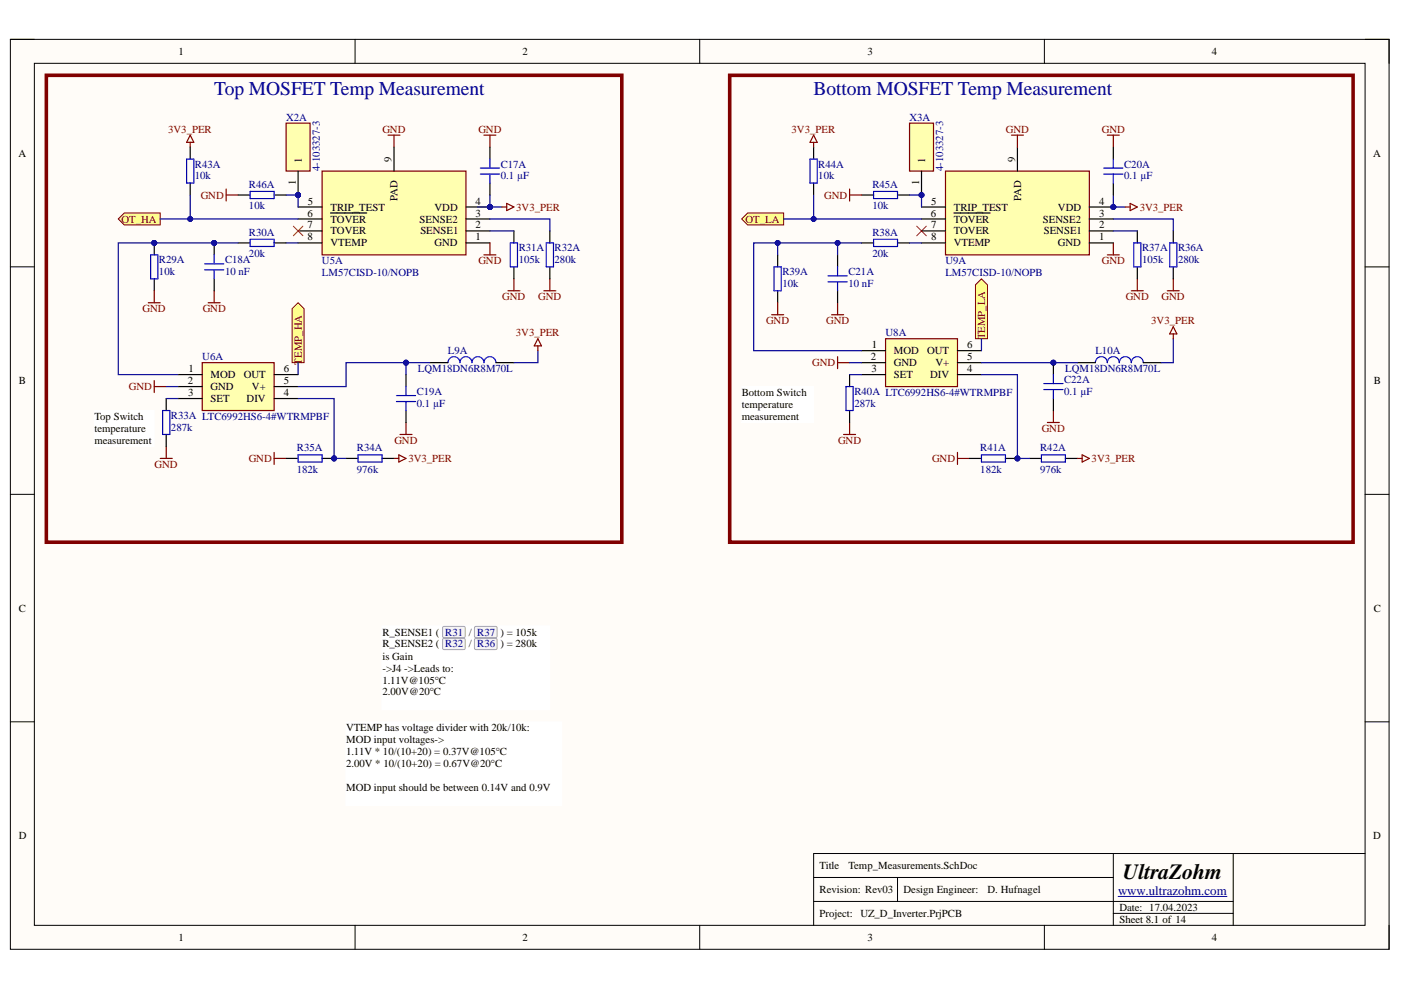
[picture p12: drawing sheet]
<svg xmlns="http://www.w3.org/2000/svg" width="297mm" height="210mm" viewBox="0 0 297 210" stroke-linecap="round" stroke-linejoin="round" font-family="sans-serif">
<path d="M2.2 8.3h292.3v193h-292.3z" fill-rule="evenodd" fill="#fffcf8"/>
<path d="M2.2 8.3h292.3v193h-292.3z" fill="none" stroke="#000" stroke-width=".21"/>
<path d="M7.3 13.4h282.1v182.8h-282.1z" fill-rule="evenodd" fill="#fffcf8"/>
<g fill="none" stroke="#000" stroke-width=".21">
<path d="M2.2 8.3h5.1M7.3 13.4h282.1v182.8h-282.1zM75.3 8.3v5.1M148.4 8.3v5.1M221.4 8.3v5.1M289.4 8.3h5.1v5.1M2.2 56.6h5.1M289.4 56.6h5.1M2.2 104.8h5.1M289.4 104.8h5.1M2.2 153h5.1M289.4 153h5.1"/>
<path d="M75.3 196.2v5.1M148.4 196.2v5.1M172.5 186h63.5M172.5 191.1h89M190.3 186v5.1M221.4 196.2v5.1M236 181v15.2M236 193.7h25.5M261.5 181v15.2M289.4 181h-116.9v15.2M294.5 196.2v5.1"/>
</g>
<path d="M237.1 190.1h23" fill="none" stroke="#000080" stroke-width=".21"/>
<circle cx="103.9" cy="43.9" r=".51" fill="#000080"/>
<circle cx="103.9" cy="43.9" r=".51" fill="none" stroke="#000080" stroke-width=".21"/>
<path d="M68.3 36.3h30.5v17.7h-30.5z" fill-rule="evenodd" fill="#ffffb0"/>
<path d="M68.3 36.3h30.5v17.7h-30.5z" fill="none" stroke="#800000" stroke-width=".25"/>
<path d="M98.8 51.5h5.1M98.8 49h5.1M98.8 46.4h5.1M98.8 43.9h5.1" fill="none" stroke="#000" stroke-width=".25"/>
<circle cx="103.9" cy="43.9" r=".51" fill="#000080"/>
<circle cx="103.9" cy="43.9" r=".51" fill="none" stroke="#000080" stroke-width=".21"/>
<path d="M83.5 31.2v5.1M63.2 51.5h5.1M63.2 49h5.1M63.2 46.4h5.1M63.2 43.9h5.1M70.1 45.2h7.6" fill="none" stroke="#000" stroke-width=".25"/>
<path d="M102.6 54h2.5M103.9 51.5v2.5" fill="none" stroke="#800000" stroke-width=".25"/>
<path d="M42.9 76.9h15.2v10.1h-15.2z" fill-rule="evenodd" fill="#ffffb0"/>
<path d="M48 40.1v2.5M48 41.3h2.5M42.9 76.9h15.2v10.1h-15.2z" fill="none" stroke="#800000" stroke-width=".25"/>
<path d="M37.8 79.4h5.1M58.1 79.4h5.1M37.8 82h5.1M37.8 84.5h5.1M58.1 82h5.1M58.1 84.5h5.1" fill="none" stroke="#000" stroke-width=".25"/>
<path d="M25.1 46.4l1.2-1.2h7.7v2.5h-7.7z" fill-rule="evenodd" fill="#ffff80"/>
<path d="M25.1 46.4l1.2-1.2h7.7v2.5h-7.7z" fill="none" stroke="#800000" stroke-width=".21"/>
<g fill="none" stroke="#800000" stroke-width=".25">
<path d="M102.6 28.7h2.5M103.9 28.7v2.5M109 59.1v2.6M116.6 59.1v2.6M31.4 64.2h2.6M32.7 61.7v2.5M44.1 64.2h2.6M45.4 61.7v2.5M107.7 61.7h2.5M115.3 61.7h2.6M32.7 80.7v2.5M32.7 82h2.5"/>
<path d="M34 97.2h2.5M35.2 94.7v2.5M58.1 97.2h2.6M58.1 95.9v2.6M84.8 92.1h2.6M86.1 89.6v2.5"/>
</g>
<path d="M32.7 59.1v2.6M50.5 51.5h2.5M58.1 51.5h2.6" fill="none" stroke="#000" stroke-width=".25"/>
<path d="M31.9 54v5.1h1.6v-5.1M53 50.7h5.1v1.6h-5.1z" fill="none" stroke="#00f" stroke-width=".25"/>
<path d="M62.2 47.9l2 2.1M64.2 47.9l-2 2.1" fill="none" stroke="#f00" stroke-width=".21"/>
<path d="M20 87h12.7v7.7h-12.7z" fill-rule="evenodd" fill="#fff"/>
<path d="M20 87h12.7v7.7h-12.7z" fill="none" stroke="#fff" stroke-width=".21"/>
<path d="M40.3 31.2v2.5M40.3 38.8v2.5" fill="none" stroke="#000" stroke-width=".25"/>
<path d="M39.6 33.7h1.5v5.1h-1.5z" fill="none" stroke="#00f" stroke-width=".25"/>
<path d="M60.7 26.1h5v10.2h-5z" fill-rule="evenodd" fill="#ffffb0"/>
<path d="M60.7 26.1h5v10.2h-5zM82.3 28.7h2.5M83.5 28.7v2.5" fill="none" stroke="#800000" stroke-width=".25"/>
<path d="M50.5 41.3h2.5M58.1 41.3h2.6M109 49v2.5M109 56.6v2.5M116.6 49v2.5M116.6 56.6v2.5M35.2 84.5v2.5M35.2 92.1v2.6M60.7 97.2h2.5M68.3 97.2h2.5M73.4 97.2h2.5M81 97.2h2.5" fill="none" stroke="#000" stroke-width=".25"/>
<path d="M53 40.6h5.1v1.5h-5.1zM108.2 51.5h1.5v5.1h-1.5zM115.8 51.5h1.5v5.1h-1.5zM34.5 87h1.5v5.1h-1.5zM68.3 96.4h-5.1v1.6h5.1v-.8M75.9 96.4h5.1v1.6h-5.1z" fill="none" stroke="#00f" stroke-width=".25"/>
<path d="M9.8 16h122v99h-122z" fill="none" stroke="#800000" stroke-width=".76"/>
<path d="M61.9 65.5l1.3-1.3 1.3 1.3v11.4h-2.6z" fill-rule="evenodd" fill="#ffff80"/>
<path d="M61.9 65.5l1.3-1.3 1.3 1.3v11.4h-2.6z" fill="none" stroke="#800000" stroke-width=".21"/>
<path d="M43.4 55.9h4M43.4 57.2h4M45.4 54v1.9M45.4 57.2v1.9M95 76.9a1.27 1.27 0 0 1 1.2-1.3 1.27 1.27 0 0 1 1.3 1.3 1.27 1.27 0 0 1 1.3-1.3 1.27 1.27 0 0 1 1.3 1.3 1.27 1.27 0 0 1 1.2-1.3 1.27 1.27 0 0 1 1.3 1.3 1.27 1.27 0 0 1 1.3-1.3 1.27 1.27 0 0 1 1.2 1.3" fill="none" stroke="#00f" stroke-width=".25"/>
<path d="M45.4 59.1v2.6M91.2 76.9h3.8M105.1 76.9h3.9" fill="none" stroke="#000" stroke-width=".25"/>
<path d="M234.8 54h2.5M236 51.5v2.5" fill="none" stroke="#800000" stroke-width=".25"/>
<path d="M187.8 71.8h15.2v10.2h-15.2z" fill-rule="evenodd" fill="#ffffb0"/>
<path d="M187.8 71.8h15.2v10.2h-15.2z" fill="none" stroke="#800000" stroke-width=".25"/>
<path d="M182.7 74.3h5.1M182.7 76.9h5.1M182.7 79.4h5.1M203 74.3h5.1M203 76.9h5.1M203 79.4h5.1" fill="none" stroke="#000" stroke-width=".25"/>
<path d="M157.2 46.4l1.3-1.2h7.6v2.5h-7.6z" fill-rule="evenodd" fill="#ffff80"/>
<path d="M157.2 46.4l1.3-1.2h7.6v2.5h-7.6z" fill="none" stroke="#800000" stroke-width=".21"/>
<path d="M164.9 54v2.6M182.7 51.5h2.5M190.3 51.5h2.5M164.9 61.7v2.5" fill="none" stroke="#000" stroke-width=".25"/>
<path d="M164.1 56.6h1.5v5.1h-1.5zM185.2 50.7h5.1v1.6h-5.1z" fill="none" stroke="#00f" stroke-width=".25"/>
<g fill="none" stroke="#800000" stroke-width=".25">
<path d="M234.8 28.7h2.5M236 28.7v2.5M241.1 59.1v2.6M248.8 59.1v2.6M163.6 66.7h2.5M164.9 64.2v2.5M176.3 66.7h2.6M177.6 64.2v2.5M177.6 75.6v2.6M177.6 76.9h2.5M239.9 61.7h2.5M247.5 61.7h2.5"/>
<path d="M178.9 92.1h2.5M180.1 89.6v2.5M203 95.9v2.6M203 97.2h2.6M222.1 89.6h2.5M223.3 87v2.6"/>
</g>
<path d="M194.4 47.9l2 2.1M196.4 47.9l-2 2.1" fill="none" stroke="#f00" stroke-width=".21"/>
<path d="M200.5 36.3h30.5v17.7h-30.5z" fill-rule="evenodd" fill="#ffffb0"/>
<path d="M200.5 36.3h30.5v17.7h-30.5z" fill="none" stroke="#800000" stroke-width=".25"/>
<path d="M215.7 31.2v5.1M195.4 51.5h5.1M195.4 49h5.1M195.4 46.4h5.1M195.4 43.9h5.1M202.2 45.2h7.7M231 51.5h5M231 49h5M231 46.4h5M231 43.9h5" fill="none" stroke="#000" stroke-width=".25"/>
<path d="M157.2 82h15.3v7.6h-15.3z" fill-rule="evenodd" fill="#fff"/>
<path d="M157.2 82h15.3v7.6h-15.3z" fill="none" stroke="#fff" stroke-width=".21"/>
<path d="M172.5 31.2v2.5M172.5 38.8v2.5" fill="none" stroke="#000" stroke-width=".25"/>
<path d="M171.7 33.7h1.6v5.1h-1.6z" fill="none" stroke="#00f" stroke-width=".25"/>
<path d="M81 132.7h35.6v17.8h-35.6z" fill-rule="evenodd" fill="#fff"/>
<path d="M81 132.7h35.6v17.8h-35.6z" fill="none" stroke="#fff" stroke-width=".21"/>
<path d="M93.9 133l.2-.2 4.4 .1 .1 .2v1.9l-.3 .2-4.3-.1-.2-.2z" fill="#f5f5f5"/>
<path d="M93.9 133l.2-.2 4.4 .1 .1 .2v1.9l-.3 .2-4.3-.1-.2-.2z" fill="none" stroke="#a9a9a9" stroke-width=".21"/>
<path d="M100.6 133l.3-.2 4.4 .1 .1 .2v1.9l-.3 .2-4.4-.1-.1-.2z" fill="#f5f5f5"/>
<path d="M100.6 133l.3-.2 4.4 .1 .1 .2v1.9l-.3 .2-4.4-.1-.1-.2z" fill="none" stroke="#a9a9a9" stroke-width=".21"/>
<path d="M93.9 135.5l.2-.1h4.4l.1 .3v1.9l-.3 .1h-4.3l-.2-.3z" fill="#f5f5f5"/>
<path d="M93.9 135.5l.2-.1h4.4l.1 .3v1.9l-.3 .1h-4.3l-.2-.3z" fill="none" stroke="#a9a9a9" stroke-width=".21"/>
<path d="M100.6 135.5l.3-.1h4.4l.1 .3v1.9l-.3 .1h-4.4l-.1-.3z" fill="#f5f5f5"/>
<path d="M100.6 135.5l.3-.1h4.4l.1 .3v1.9l-.3 .1h-4.4l-.1-.3z" fill="none" stroke="#a9a9a9" stroke-width=".21"/>
<path d="M73.4 153h45.7v17.8h-45.7z" fill-rule="evenodd" fill="#fff"/>
<path d="M73.4 153h45.7v17.8h-45.7z" fill="none" stroke="#fff" stroke-width=".21"/>
<path d="M192.8 26.1h5.1v10.2h-5.1z" fill-rule="evenodd" fill="#ffffb0"/>
<path d="M192.8 26.1h5.1v10.2h-5.1zM180.1 40.1v2.5M180.1 41.3h2.6" fill="none" stroke="#800000" stroke-width=".25"/>
<path d="M182.7 41.3h2.5M190.3 41.3h2.5M241.1 49v2.5M241.1 56.6v2.5M248.8 49v2.5M248.8 56.6v2.5M180.1 79.4v2.6M180.1 87v2.6M218.3 97.2h2.5M225.9 97.2h2.5" fill="none" stroke="#000" stroke-width=".25"/>
<path d="M185.2 40.6h5.1v1.5h-5.1zM240.4 51.5h1.5v5.1h-1.5zM248 51.5h1.5v5.1h-1.5zM179.4 82h1.5v5h-1.5zM220.8 96.4h5.1v1.6h-5.1z" fill="none" stroke="#00f" stroke-width=".25"/>
<circle cx="215.7" cy="97.2" r=".51" fill="#000080"/>
<circle cx="215.7" cy="97.2" r=".51" fill="none" stroke="#000080" stroke-width=".21"/>
<path d="M205.6 97.2h2.5M213.2 97.2h2.5" fill="none" stroke="#000" stroke-width=".25"/>
<circle cx="215.7" cy="97.2" r=".51" fill="#000080"/>
<circle cx="215.7" cy="97.2" r=".51" fill="none" stroke="#000080" stroke-width=".21"/>
<path d="M208.1 96.4h5.1v1.6h-5.1z" fill="none" stroke="#00f" stroke-width=".25"/>
<path d="M154.7 16h132.2v99h-132.2z" fill="none" stroke="#800000" stroke-width=".76"/>
<path d="M214.4 28.7h2.6M215.7 28.7v2.5" fill="none" stroke="#800000" stroke-width=".25"/>
<path d="M206.8 60.4l1.3-1.3 1.3 1.3v11.4h-2.6z" fill-rule="evenodd" fill="#ffff80"/>
<path d="M206.8 60.4l1.3-1.3 1.3 1.3v11.4h-2.6z" fill="none" stroke="#800000" stroke-width=".21"/>
<path d="M175.6 58.5h4M175.6 59.8h4M177.6 56.6v1.9M177.6 59.8v1.9M232.2 76.9a1.27 1.27 0 0 1 1.3-1.3 1.27 1.27 0 0 1 1.3 1.3 1.27 1.27 0 0 1 1.2-1.3 1.27 1.27 0 0 1 1.3 1.3 1.27 1.27 0 0 1 1.3-1.3 1.27 1.27 0 0 1 1.3 1.3 1.27 1.27 0 0 1 1.2-1.3 1.27 1.27 0 0 1 1.3 1.3" fill="none" stroke="#00f" stroke-width=".25"/>
<path d="M177.6 54v2.6M177.6 61.7v2.5M228.4 76.9h3.8M242.4 76.9h3.8" fill="none" stroke="#000" stroke-width=".25"/>
<path d="M40.3 41.3v5.1M103.9 46.4h12.7v2.6M103.9 49h5.1M63.2 76.9v2.5M35.2 82h2.6M35.2 84.5h2.6M63.2 84.5h7.6v12.7h2.6" fill="none" stroke="#000080" stroke-width=".25"/>
<circle cx="40.3" cy="46.4" r=".51" fill="#000080"/>
<circle cx="40.3" cy="46.4" r=".51" fill="none" stroke="#000080" stroke-width=".21"/>
<path d="M60.7 51.5h2.5M63.2 41.3v2.6M101.3 43.9h2.6" fill="none" stroke="#000080" stroke-width=".25"/>
<circle cx="103.9" cy="43.9" r=".51" fill="#000080"/>
<circle cx="103.9" cy="43.9" r=".51" fill="none" stroke="#000080" stroke-width=".21"/>
<path d="M103.9 43.9h2.5" fill="none" stroke="#000080" stroke-width=".25"/>
<circle cx="103.9" cy="43.9" r=".51" fill="#000080"/>
<circle cx="103.9" cy="43.9" r=".51" fill="none" stroke="#000080" stroke-width=".21"/>
<path d="M103.9 41.3v2.6" fill="none" stroke="#000080" stroke-width=".25"/>
<circle cx="103.9" cy="43.9" r=".51" fill="#000080"/>
<circle cx="103.9" cy="43.9" r=".51" fill="none" stroke="#000080" stroke-width=".21"/>
<path d="M86.1 76.9h5.1M114 74.3v2.6h-5" fill="none" stroke="#000080" stroke-width=".25"/>
<circle cx="86.1" cy="76.9" r=".51" fill="#000080"/>
<circle cx="86.1" cy="76.9" r=".51" fill="none" stroke="#000080" stroke-width=".21"/>
<path d="M86.1 76.9h-12.7v5.1h-10.2" fill="none" stroke="#000080" stroke-width=".25"/>
<circle cx="86.1" cy="76.9" r=".51" fill="#000080"/>
<circle cx="86.1" cy="76.9" r=".51" fill="none" stroke="#000080" stroke-width=".21"/>
<path d="M50.5 51.5h-25.4v27.9h12.7M86.1 76.9v2.5" fill="none" stroke="#000080" stroke-width=".25"/>
<circle cx="86.1" cy="76.9" r=".51" fill="#000080"/>
<circle cx="86.1" cy="76.9" r=".51" fill="none" stroke="#000080" stroke-width=".21"/>
<path d="M236 46.4h12.8v2.6M236 49h5.1M180.1 79.4h2.6M180.1 76.9h2.6M208.1 79.4h7.6v17.8h2.6M208.1 71.8v2.5" fill="none" stroke="#000080" stroke-width=".25"/>
<circle cx="215.7" cy="97.2" r=".51" fill="#000080"/>
<circle cx="215.7" cy="97.2" r=".51" fill="none" stroke="#000080" stroke-width=".21"/>
<path d="M164.9 51.5v2.5" fill="none" stroke="#000080" stroke-width=".25"/>
<circle cx="164.9" cy="51.5" r=".51" fill="#000080"/>
<circle cx="164.9" cy="51.5" r=".51" fill="none" stroke="#000080" stroke-width=".21"/>
<path d="M177.6 51.5v2.5" fill="none" stroke="#000080" stroke-width=".25"/>
<circle cx="177.6" cy="51.5" r=".51" fill="#000080"/>
<circle cx="177.6" cy="51.5" r=".51" fill="none" stroke="#000080" stroke-width=".21"/>
<path d="M172.5 41.3v5.1M192.8 41.3h2.6v2.6M192.8 51.5h2.6" fill="none" stroke="#000080" stroke-width=".25"/>
<circle cx="172.5" cy="46.4" r=".51" fill="#000080"/>
<circle cx="172.5" cy="46.4" r=".51" fill="none" stroke="#000080" stroke-width=".21"/>
<path d="M34 46.4h29.2M236 41.3v2.6h2.6M208.1 76.9h20.3M248.8 71.8v5.1h-2.6" fill="none" stroke="#000080" stroke-width=".25"/>
<circle cx="40.3" cy="46.4" r=".51" fill="#000080"/>
<circle cx="40.3" cy="46.4" r=".51" fill="none" stroke="#000080" stroke-width=".21"/>
<path d="M182.7 51.5h-22.9v22.8h22.9" fill="none" stroke="#000080" stroke-width=".25"/>
<circle cx="177.6" cy="51.5" r=".51" fill="#000080"/>
<circle cx="177.6" cy="51.5" r=".51" fill="none" stroke="#000080" stroke-width=".21"/>
<circle cx="164.9" cy="51.5" r=".51" fill="#000080"/>
<circle cx="164.9" cy="51.5" r=".51" fill="none" stroke="#000080" stroke-width=".21"/>
<path d="M166.2 46.4h29.2" fill="none" stroke="#000080" stroke-width=".25"/>
<circle cx="172.5" cy="46.4" r=".51" fill="#000080"/>
<circle cx="172.5" cy="46.4" r=".51" fill="none" stroke="#000080" stroke-width=".21"/>
<g fill="none" stroke="#800000" stroke-width=".25">
<path d="M40.3 28.7l.8 1.5h-1.5zM40.3 30.2v1M172.5 28.7l-.8 1.5h1.6l-.8-1.5M172.5 30.2v1M106.4 43.9h1M107.4 43.1l1.6 .8-1.6 .7zM238.6 43.9h1M239.6 43.1l1.5 .8-1.5 .8zM114 71.8l.8 1.5h-1.5zM114 73.3v1M248.8 69.3l.7 1.5h-1.5zM248.8 70.8v1"/>
<path d="M83.5 97.2h1.1M84.6 96.4l1.5 .8-1.5 .8zM228.4 97.2h1M229.4 96.4l1.6 .8-1.6 .8z"/>
</g>
<path d="M103.9 31.2v2.5M103.9 38.8v2.5M236 31.2v2.5M236 38.8v2.5M86.1 79.4v2.6M86.1 87v2.6M223.3 84.5v2.5" fill="none" stroke="#000" stroke-width=".25"/>
<g fill="none" stroke="#00f" stroke-width=".25">
<path d="M101.8 35.6h4.1M101.8 36.9h4.1M103.9 33.7v1.9M103.9 36.9v1.9M234 35.6h4.1M234 36.9h4.1M236 33.7v1.9M236 36.9v1.9M223.3 79.4v1.9M84 83.9h4.1M84 85.1h4.1M86.1 82v1.9"/>
<path d="M86.1 85.1v1.9M221.3 81.3h4.1M221.3 82.6h4.1M223.3 82.6v1.9"/>
</g>
<g font-size="6" fill="#000080">
<text x="62.4" y="39.8">PIX2A01</text>
<text x="194.7" y="39.8">PIX3A01</text>
</g>
<text font-size="4.6" x="238.1" y="186.3">UltraZohm</text>
<g font-size="4.1" fill="#000080">
<text x="45.4" y="20.1">Top MOSFET Temp Measurement</text>
<text x="172.5" y="20.1">Bottom MOSFET Temp Measurement</text>
</g>
<text font-size="3.9" fill="#000080" x="222.6" y="78.9">PIC22A02</text>
<g font-size="3.5" fill="#000080">
<text x="32.1" y="53.2">PIR29A01</text>
<text x="44.8" y="53.2">PIC18A02</text>
</g>
<text font-size="2.7" fill="#000080" x="237.1" y="189.7">www.ultrazohm.com</text>
<g font-size="2.3">
<text x="37.9" y="11.7">1</text>
<text x="110.8" y="11.7">2</text>
<text x="183.9" y="11.7">3</text>
<text x="256.9" y="11.7">4</text>
<text x="3.9" y="33.2">A</text>
<text x="64" y="34.5" transform="rotate(-90 64 34.5)">1</text>
<text x="83" y="34.3" transform="rotate(-90 83 34.3)">9</text>
<text x="196.1" y="34.5" transform="rotate(-90 196.1 34.5)">1</text>
<text x="215.2" y="34.3" transform="rotate(-90 215.2 34.3)">9</text>
<text x="291.1" y="33.2">A</text>
<text x="62.7" y="39.2" transform="rotate(-90 62.7 39.2)">1</text>
<text x="194.9" y="39.2" transform="rotate(-90 194.9 39.2)">1</text>
<text x="65.2" y="45.9">6</text>
<text x="65.3" y="43.4">5</text>
<text x="70.1" y="47.2">TOVER</text>
<text x="70.1" y="44.6">TRIP_TEST</text>
<text x="84.3" y="42.5" transform="rotate(-90 84.3 42.5)">PAD</text>
<text x="88.9" y="47.2">SENSE2</text>
<text x="92.1" y="44.6">VDD</text>
<text x="100.8" y="45.9">3</text>
<text x="100.8" y="43.4">4</text>
<text x="197.4" y="45.9">6</text>
<text x="197.4" y="43.4">5</text>
<text x="202.2" y="47.2">TOVER</text>
<text x="202.2" y="44.6">TRIP_TEST</text>
<text x="216.5" y="42.5" transform="rotate(-90 216.5 42.5)">PAD</text>
<text x="221.1" y="47.2">SENSE2</text>
<text x="224.3" y="44.6">VDD</text>
<text x="233" y="45.9">3</text>
<text x="233" y="43.4">4</text>
<text x="65.2" y="51">8</text>
<text x="65.2" y="48.4">7</text>
<text x="70.1" y="52.2">VTEMP</text>
<text x="70.1" y="49.7">TOVER</text>
<text x="89.1" y="49.7">SENSE1</text>
<text x="92.1" y="52.2">GND</text>
<text x="100.8" y="51">1</text>
<text x="100.8" y="48.4">2</text>
<text x="197.4" y="51">8</text>
<text x="197.4" y="48.4">7</text>
<text x="202.2" y="52.2">VTEMP</text>
<text x="202.2" y="49.7">TOVER</text>
<text x="221.3" y="49.7">SENSE1</text>
<text x="224.3" y="52.2">GND</text>
<text x="233" y="51">1</text>
<text x="233" y="48.4">2</text>
<text x="184.7" y="76.4">2</text>
<text x="184.8" y="73.8">1</text>
<text x="189.5" y="75.1">MOD</text>
<text x="189.5" y="77.6">GND</text>
<text x="196.6" y="75.1">OUT</text>
<text x="198.3" y="77.6">V+</text>
<text x="205.1" y="73.8">6</text>
<text x="205.1" y="76.4">5</text>
<text x="4" y="81.4">B</text>
<text x="39.8" y="81.4">2</text>
<text x="39.9" y="84">3</text>
<text x="40" y="78.9">1</text>
<text x="44.7" y="80.2">MOD</text>
<text x="44.7" y="82.7">GND</text>
<text x="51.7" y="80.2">OUT</text>
<text x="53.4" y="82.7">V+</text>
<text x="60.1" y="78.9">6</text>
<text x="60.1" y="81.4">5</text>
<text x="60.1" y="84">4</text>
<text x="157.3" y="84">Bottom Switch</text>
<text x="184.8" y="78.9">3</text>
<text x="189.5" y="80.2">SET</text>
<text x="197.2" y="80.2">DIV</text>
<text x="205.1" y="78.9">4</text>
<text x="291.3" y="81.4">B</text>
<text x="20" y="89.1">Top Switch</text>
<text x="44.7" y="85.2">SET</text>
<text x="52.3" y="85.2">DIV</text>
<text x="157.3" y="86.5">temperature</text>
<text x="157.3" y="89.1">measurement</text>
<text x="20" y="91.6">temperature</text>
<text x="20" y="94.1">measurement</text>
<text x="4" y="129.7">C</text>
<text x="291.3" y="129.7">C</text>
<text x="81.1" y="134.7">R_SENSE1 ( R31 / R37 ) = 105k</text>
<text x="81.1" y="137.3">R_SENSE2 ( R32 / R36 ) = 280k</text>
<text x="81.1" y="139.9">is Gain</text>
<text x="81.1" y="142.4">-&gt;J4 -&gt;Leads to:</text>
<text x="81.1" y="144.9">1.11V@105°C</text>
<text x="81.1" y="147.5">2.00V@20°C</text>
<text x="73.4" y="155.1">VTEMP has voltage divider with 20k/10k:</text>
<text x="73.4" y="157.6">MOD input voltages-&gt;</text>
<text x="73.4" y="160.1">1.11V * 10/(10+20) = 0.37V@105°C</text>
<text x="73.4" y="162.7">2.00V * 10/(10+20) = 0.67V@20°C</text>
<text x="73.4" y="167.7">MOD input should be between 0.14V and 0.9V</text>
<text x="4" y="177.9">D</text>
<text x="291.2" y="177.9">D</text>
<text x="173.8" y="184.2">Title</text>
<text x="179.9" y="184.2">Temp_Measurements.SchDoc</text>
<text x="173.8" y="189.3">Revision: Rev03</text>
<text x="191.6" y="189.3">Design Engineer:</text>
<text x="209.4" y="189.3">D. Hufnagel</text>
<text x="173.8" y="194.4">Project: UZ_D_Inverter.PrjPCB</text>
<text x="237.3" y="193.1">Date: 17.04.2023</text>
<text x="237.3" y="195.7">Sheet 8.1 of 14</text>
<text x="37.9" y="199.5">1</text>
<text x="110.8" y="199.5">2</text>
<text x="183.9" y="199.5">3</text>
<text x="256.9" y="199.5">4</text>
</g>
<g font-size="2.3" fill="#800000">
<text x="35.7" y="28.1">3V3_PER</text>
<text x="81.1" y="28.1">GND</text>
<text x="101.4" y="28.1">GND</text>
<text x="167.8" y="28.1">3V3_PER</text>
<text x="213.3" y="28.1">GND</text>
<text x="233.6" y="28.1">GND</text>
<text x="25.8" y="47.2">OT_HA</text>
<text x="42.6" y="42.1">GND</text>
<text x="109.5" y="44.6">3V3_PER</text>
<text x="158.1" y="47.2">OT_LA</text>
<text x="174.7" y="42.1">GND</text>
<text x="241.6" y="44.6">3V3_PER</text>
<text x="101.4" y="56">GND</text>
<text x="233.6" y="56">GND</text>
<text x="106.5" y="63.7">GND</text>
<text x="114.1" y="63.7">GND</text>
<text x="238.7" y="63.7">GND</text>
<text x="246.3" y="63.7">GND</text>
<text x="30.2" y="66.2">GND</text>
<text x="43" y="66.2">GND</text>
<text x="109.4" y="71.3">3V3_PER</text>
<text x="162.4" y="68.8">GND</text>
<text x="175.1" y="68.8">GND</text>
<text x="208.9" y="71.9" transform="rotate(-90 208.9 71.9)">TEMP_LA</text>
<text x="244.1" y="68.8">3V3_PER</text>
<text x="64" y="77.3" transform="rotate(-90 64 77.3)">TEMP_HA</text>
<text x="172.2" y="77.6">GND</text>
<text x="27.3" y="82.7">GND</text>
<text x="83.6" y="94.1">GND</text>
<text x="177.7" y="94.1">GND</text>
<text x="220.9" y="91.6">GND</text>
<text x="32.8" y="99.2">GND</text>
<text x="52.7" y="98">GND</text>
<text x="86.6" y="98">3V3_PER</text>
<text x="197.6" y="98">GND</text>
<text x="231.4" y="98">3V3_PER</text>
</g>
<g font-size="2.3" fill="#000080">
<text x="60.7" y="25.6">X2A</text>
<text x="192.8" y="25.6">X3A</text>
<text x="41.3" y="35.5">R43A</text>
<text x="106.2" y="35.5">C17A</text>
<text x="173.5" y="35.5">R44A</text>
<text x="238.3" y="35.5">C20A</text>
<text x="41.3" y="38.1">10k</text>
<text x="52.8" y="39.8">R46A</text>
<text x="67.8" y="36.3" transform="rotate(-90 67.8 36.3)">4-103327-3</text>
<text x="106.2" y="38.1">0.1 µF</text>
<text x="173.5" y="38.1">10k</text>
<text x="185" y="39.8">R45A</text>
<text x="200" y="36.3" transform="rotate(-90 200 36.3)">4-103327-3</text>
<text x="238.3" y="38.1">0.1 µF</text>
<text x="52.8" y="44.4">10k</text>
<text x="185" y="44.4">10k</text>
<text x="52.8" y="50">R30A</text>
<text x="110" y="53.3">R31A</text>
<text x="117.6" y="53.3">R32A</text>
<text x="185" y="50">R38A</text>
<text x="242.1" y="53.3">R37A</text>
<text x="249.8" y="53.3">R36A</text>
<text x="33.7" y="55.8">R29A</text>
<text x="33.7" y="58.3">10k</text>
<text x="47.7" y="55.8">C18A</text>
<text x="47.7" y="58.3">10 nF</text>
<text x="52.8" y="54.5">20k</text>
<text x="68.3" y="56">U5A</text>
<text x="68.3" y="58.6">LM57CISD-10/NOPB</text>
<text x="110" y="55.8">105k</text>
<text x="117.6" y="55.8">280k</text>
<text x="165.9" y="58.3">R39A</text>
<text x="179.9" y="58.3">C21A</text>
<text x="185" y="54.5">20k</text>
<text x="200.4" y="56">U9A</text>
<text x="200.4" y="58.6">LM57CISD-10/NOPB</text>
<text x="242.1" y="55.8">105k</text>
<text x="249.8" y="55.8">280k</text>
<text x="165.9" y="60.9">10k</text>
<text x="179.9" y="60.9">10 nF</text>
<text x="187.8" y="71.3">U8A</text>
<text x="42.9" y="76.4">U6A</text>
<text x="95" y="75.1">L9A</text>
<text x="232.3" y="75.1">L10A</text>
<text x="88.4" y="83.7">C19A</text>
<text x="88.6" y="78.9">LQM18DN6R8M70L</text>
<text x="181.2" y="83.7">R40A LTC6992HS6-4#WTRMPBF</text>
<text x="225.6" y="81.2">C22A</text>
<text x="225.6" y="83.7">0.1 µF</text>
<text x="225.9" y="78.9">LQM18DN6R8M70L</text>
<text x="36.2" y="88.8">R33A LTC6992HS6-4#WTRMPBF</text>
<text x="88.4" y="86.3">0.1 µF</text>
<text x="181.2" y="86.3">287k</text>
<text x="36.2" y="91.4">287k</text>
<text x="62.9" y="95.7">R35A</text>
<text x="75.7" y="95.7">R34A</text>
<text x="207.8" y="95.7">R41A</text>
<text x="220.5" y="95.7">R42A</text>
<text x="62.9" y="100.2">182k</text>
<text x="75.7" y="100.2">976k</text>
<text x="207.8" y="100.2">182k</text>
<text x="220.5" y="100.2">976k</text>
</g>
<g font-size="1.1" fill="#000080">
<text x="230.4" y="44.1">PIU9A04</text>
<text x="67.7" y="97.4">PIR35A02</text>
</g>
</svg>
